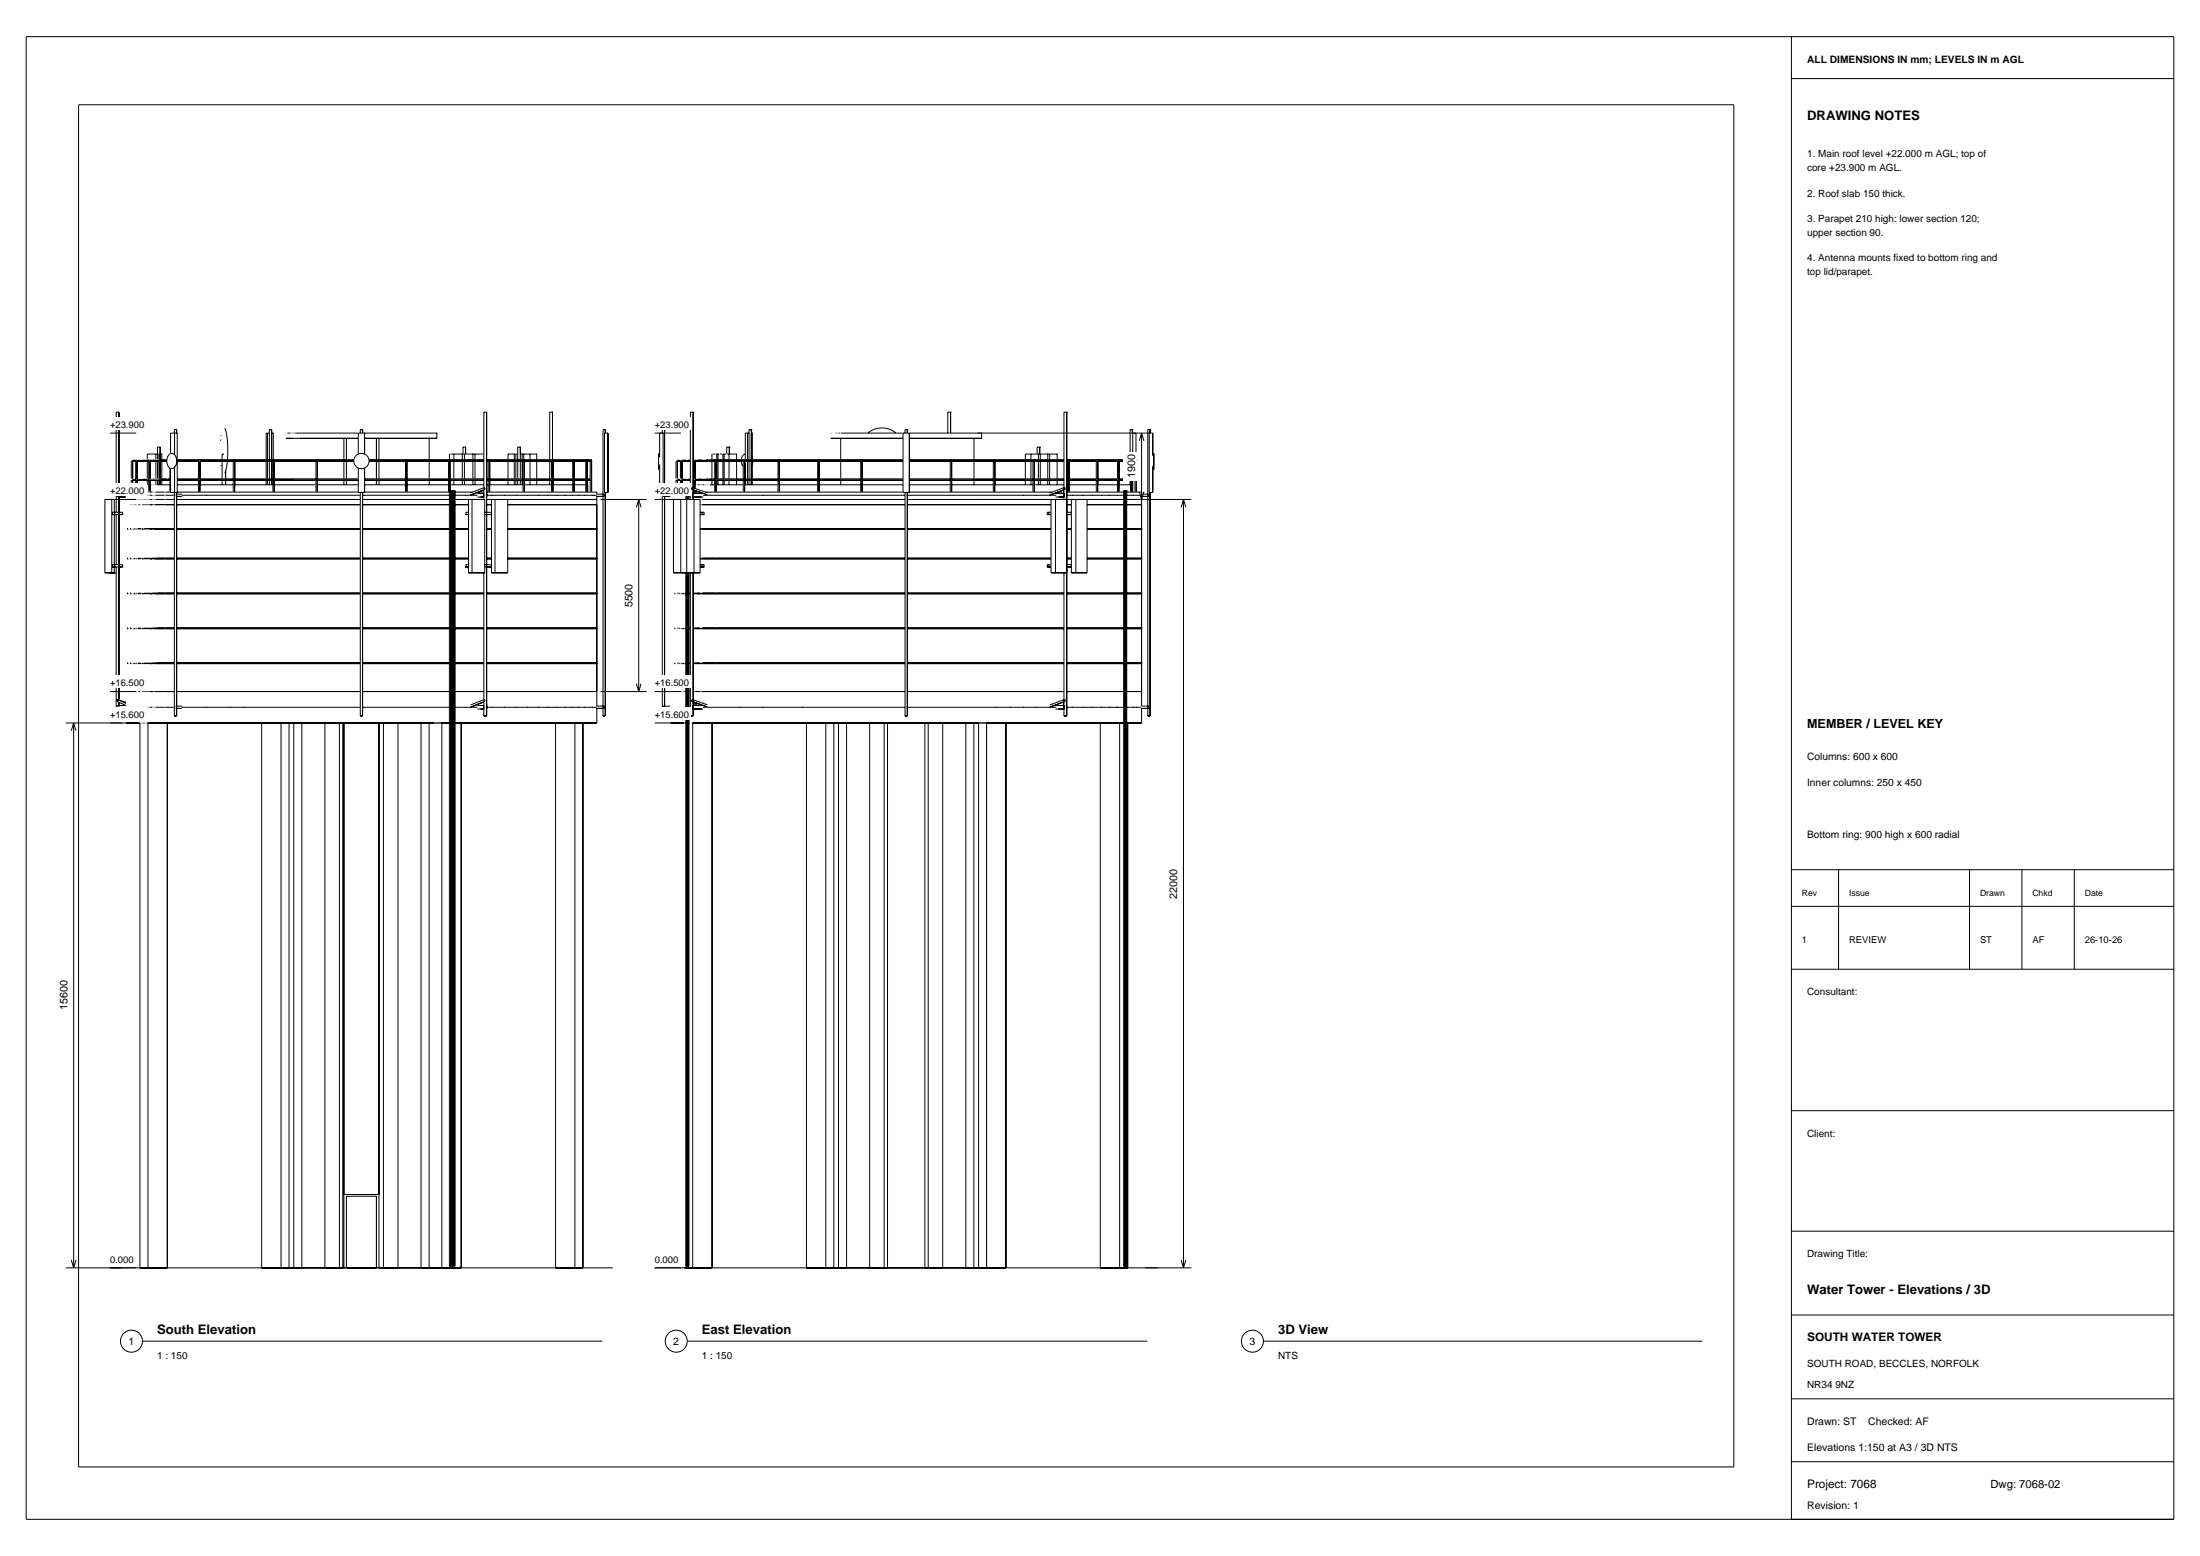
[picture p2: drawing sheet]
<svg xmlns="http://www.w3.org/2000/svg" width="420mm" height="297mm" viewBox="0 0 420 297" stroke-linecap="round" stroke-linejoin="round" font-family="sans-serif">
<g fill="none" stroke="#000" stroke-width=".19">
<path d="M5 7h410v283h-410zM342 7v283M342 15h73M15 20h316v260h-316zM22.6 78.7h.1M22.7 78.7h-.5v19M22.7 78.7v14.4M105.4 78.7l.1 8.9v-8.9h-.6v8.9M132.3 78.7h.1M132.3 78.7h-.5v16.5M181.5 78.7h.1M181.5 78.7h-.6v3.9"/>
<path d="M203.7 78.7h.1M203.7 78.7h-.6v16.5M21 95.3h5M21 82.7h5M21.3 95.3v14M21.5 98.2h1.9M21.8 97.7v-2.4h-1.8v14M21.8 98.2v9.5M21.9 97.8h-.4v.4h.4v-.4h1.5v.4h-.4M22.2 98.2v9.5M22.3 93.3l.1-.3 1.7 .8M22.3 93.4l1.7 .8h-1.6v.7h1.6"/>
<path d="M22.5 93.2v.2M22.6 93l.2 .1M22.7 93.6v39.9M22.7 93.1h.1M23 93.2h.1M23.1 93.2h.1M23.1 93.3h.2M23.2 93.3h.2M23.4 93.4h.1M23.5 93.4l1.2 .4M23.6 93.5h.1M23.8 93.6h.1"/>
<path d="M24.2 93.8h.1M24.8 96.3h.1M24.8 94.5h.1M24.8 93.9h.1M25.1 91.7h7.4M25.1 88h6.7M25.1 88.1v3.2M25.1 91.6v2.2M25.1 96.3h.1M25.1 94.5h.1M25.1 93.9h.1M25.3 88.1v3.2"/>
<path d="M25.3 91.6v2.2M25.3 91.4h.1M25.3 87.7h.1M25.4 96.3h.1M25.4 94.5h.1M25.4 93.9h.1M25.7 96.3h.1M25.7 94.5h.1M25.7 93.9h.1M25.7 91.4h.1M25.7 87.7h.1M25.9 87.8v6"/>
<path d="M25.9 96.3h.1M25.9 94.5h.1M25.9 93.9h.1M26.1 91.4h.1M26.1 87.7h.1M26.2 88.1v3.2M26.2 91.6v2.2M26.4 96.3h.1M26.4 95.3h.1M26.4 94.5h.1M26.4 93.9h.1M26.5 92.5h.1"/>
<path d="M26.6 91.4h.1M26.6 87.7h.1M26.7 96.3h.1M26.7 95.3h.1M26.7 94.5h.1M26.7 93.9h.1M26.9 96.3h.1M26.9 95.3h.1M26.9 94.5h.1M26.9 93.9h.1M27.1 96.3h.1M27.1 95.3h.1"/>
<path d="M27.1 94.5h.1M27.1 93.9h.1M27.3 91.4h.1M27.3 87.7h.1M27.3 96.3h.1M27.3 95.3h.1M27.3 94.5h.1M27.3 93.9h.1M27.5 91.4h.1M27.5 87.7h.1M27.5 96.3h.1M27.5 95.3h.1"/>
<path d="M27.5 94.5h.1M27.5 93.9h.1M27.7 91.4h.1M27.7 87.7h.1M27.8 96.3h.1M27.8 95.3h.1M27.8 94.5h.1M27.8 93.9h.1M27.9 91.4h.1M27.9 87.7h.1M28 96.3h.1M28 95.3h.1"/>
<path d="M28 94.5h.1M28 93.9h.1M28.1 91.4h.1M28.1 87.7h.1M28.1 87.6v-.9h2v.9M28.1 88v3.3M28.1 91.7v.8M28.2 96.3h.1M28.2 95.3h.1M28.2 94.5h.1M28.2 93.9h.1M28.2 92.5h.1"/>
<path d="M28.3 91.4h.1M28.3 87.7h.1M28.4 96.3h.1M28.4 95.3h.1M28.4 94.5h.1M28.4 93.9h.1M28.4 87.8v6M28.5 91.4h.1M28.5 87.7h.1M28.6 96.3h.5M28.6 95.3h.5M28.6 94.5h.5"/>
<path d="M28.6 93.9h.5M28.7 92.5h.1M28.7 88.1v3.2M28.7 91.6v2.2M28.8 91.4h.1M28.8 87.7h.1M28.9 92.5h.1M29 91.4h.1M29 87.7h.1M29.2 92.5h.1M29.2 91.4h.1M29.2 87.7h.1"/>
<path d="M29.2 96.3h.1M29.2 95.3h.1M29.2 94.5h.1M29.2 93.9h.1M29.4 92.5h.1M29.5 91.4h.1M29.5 87.7h.1M29.5 96.3h.1M29.5 95.3h.1M29.5 94.5h.1M29.5 93.9h.1M29.6 92.5h.1"/>
<path d="M29.7 91.4h.1M29.7 87.7h.1M29.7 96.3h1.7M29.7 95.3h1.7M29.7 94.5h1.7M29.7 93.9h1.7M29.8 86.7v.9M29.8 88v3.3M29.8 91.7v.8M29.8 92.5h.1M29.9 91.4h.1M29.9 87.7h.1"/>
<path d="M30 92.5h.1M30.1 91.4h.1M30.1 87.7h.1M30.1 86.7h.1M30.1 88v3.3M30.1 91.7v.8M30.2 86.7v.9M30.2 88v3.3M30.2 91.7v.8M30.2 92.5h2.2M30.3 91.4h1.6M30.3 87.7h1.4"/>
<path d="M30.5 86.7h.4v.9M30.6 86.7v.9M30.6 88v3.3M30.6 91.7v.8M30.6 85.3v2.4v-2.4h-.5v1.2M30.6 91.6v.9M30.8 86.7h.1M30.9 88v3.3M30.9 91.7v.8M31.6 96.3h1.6M31.6 95.3h1.5M31.6 94.5h1.5"/>
<path d="M31.6 93.9h.9M32.1 91.4h.4M32.3 86.8a.83 .83 0 0 1 .9-.2 .83 .83 0 0 1 .5 .8 1.52 1.52 0 0 1-.9 2.1 1.67 1.67 0 0 1-.5-2.7zM32.4 89.3v4.5M32.6 89.4v4.6M33.2 94h-.6h1.2h-.3M33.3 82.6v-.6h.4v.6M33.3 94v42.7M33.3 82.7v4.2M33.3 89v5M33.7 94v42.7M33.7 96.3h35"/>
<path d="M33.7 95.3h35M33.8 82.7h-1.2v3.7M33.8 91.7h34.5M33.8 88h33.6M33.8 82.7v11.3M33.9 92.5h3.9M33.9 91.4h34.4M33.9 87.7h33.5M33.9 93.9h34.4M34.7 94.5h34M34.8 94.3h-1.2v.4h1.2M38 87.8l-.1 6"/>
<path d="M38.2 91.6v.9v-.9M38.2 88.1v3.2M38.2 91.6v2.2M38.2 92.5h6.3M42.1 88v.1M42.1 83.9v.2M42.2 88.8v.1M42.2 83.1v.1M42.4 88v3.3M42.4 91.7v.8M42.8 86.7h-.4v.9M42.9 81.7a12.6 12.6 0 0 1 .5 6"/>
<path d="M43.1 89.7v1.6M43.1 91.7v.8M43.4 88l-.2 1.6-.3 .7M44.5 93.8v-6h.3v6M44.7 92.5h7.3M44.8 91.6v.9v-.9M50.8 88v3.3M50.8 91.6v.9M51.1 82.7v4.9M51.1 88v3.3M51.1 91.6v.9M51.3 82.7h-.5v4.9"/>
<path d="M51.4 88v3.3M51.4 91.7v.8M51.8 82l.1 5.7v-5.7h-.5v5.7M51.8 82.7h.4v4.9M51.9 88v3.3M51.9 91.7v.8M52.1 93.8v-6h.3v6M52.3 92.5h7.9M54.9 82.7h.5M55.7 82.7h.1M55.9 83.7h-1.3h13.7M56.1 82.7h.1"/>
<path d="M56.4 82.7h11.9M60.3 93.8v-6h.3v6M60.6 92.5h7.7M64.8 83.7h.9v4M65.7 88v3.3M65.7 91.7v.8M66.1 83.7v4M66.1 88v3.3M66.1 91.7v.8M68.4 94h1.2zM68.4 89.4v4.6M68.8 94v42.7"/>
<path d="M69.2 82v.6zM69.2 82h-.4v.6M69.2 82v.6M69.2 94v42.7M69.3 96.3h16.4M69.3 95.3h16.4M69.3 94.5h16.4M69.5 91.7h22.8M69.5 91.4h22.8M69.5 93.9h16.2M69.5 92.5h7.9M69.5 82.7h-1.1v3.9"/>
<path d="M69.5 83.7h2.4v4M69.6 89.4v4.6M70.4 88h21.9M70.4 87.7h21.9M71.9 88v3.3M71.9 91.7v.8M72.3 88v3.3M72.3 91.7v.8M73.2 83.7h-.9v4M77.4 93.8v-6h.3v6M77.7 92.5h7.8M81.9 88v3.3"/>
<path d="M81.9 91.7v.8M83.4 83.7h-1.5v4M83.4 82.7v1h-13.8M83.4 82.7h-13.8v3.9M85.9 92.5h6.4M85.9 86.7l-.1 .9M85.9 93.6v-5.8h-.3v6M86 96.3h.1M86 95.3h.1M86 94.5h.1M86 93.9h.1M86 86.7h2.2"/>
<path d="M86 93.7v148M86.4 96.3h.1M86.4 95.3h.1M86.4 94.5h.1M86.4 93.9h.1M86.4 93.7v148M86.6 86.7v.9M86.6 88v3.3M86.6 91.7v.8M86.8 96.3h2.5M86.8 95.3h2.5M86.8 94.5h4.3"/>
<path d="M86.8 93.9h3.4M86.8 93.7v148zM88.2 86.7h4M88.3 86.7v.9M88.3 88v3.3M88.3 91.7v.8M88.7 86.7v.9M88.7 88v3.3M88.7 91.7v.8M88.9 97.8h.1v.4h-.2h.5M88.9 85.3v1.2v-1.2h-.5v1.2M89 97.8h.3"/>
<path d="M90.1 95.3v14M90.3 86.7v.9M90.3 88v3.3M90.3 91.7v.8M90.7 86.7v.9M90.7 88v3.3M90.7 91.7v.8M91.1 94.9h1.2M91.1 94.2h1.2M91.3 93.9h1M92.2 93.5l-2.4 1M92.3 93.1l-2.5 1"/>
<path d="M92.3 93.6l-2.1 .8M92.4 95.2v-16.5h.5v58M92.4 94.2v.7M92.5 95.3h-3.1v14M92.5 93l.1 .4h-.1M92.5 95.3v14M92.6 98.2h1.2M92.6 97.8h1.2M92.9 93.8v.3M92.9 94.2v.2M92.9 96.3h.9M92.9 93.9h21v.3"/>
<path d="M92.9 95.3h.9M92.9 94.5h20.9M92.9 91.7h20M92.9 88h20M92.9 92.5h.3M92.9 87.7h20v6.1v-6M92.9 91.4h20M93.2 93.8v-6h.3v6M93.5 92.5h6.3M93.5 91.6v.9v-.9M94.5 95.3v14M96.9 95.3h-3.1v14"/>
<path d="M96.9 96.3h17M96.9 95.3h17M96.9 95.3v14M97 87.6v-.9h1.2v.9M97 88v3.3M97 91.7v.8M98.2 86.7h.2M98.2 88v3.3M98.2 91.7v.8M98.5 88v3.3M98.5 91.7v.8M98.7 86.7h-.2v.9"/>
<path d="M98.8 88v3.3M98.8 91.6v.9M99.2 86.7h.5v.9M99.3 86.5v-1.2h-.5v2.4M99.3 85.3v2.4M99.3 88v3.3M99.3 91.6v.9M99.7 86.7h.3M99.7 88v3.3M99.7 91.7v.8M100 86.7v.9M100.1 86.7h1.1"/>
<path d="M100.1 92.5h5.1M100.1 87.8v6v-6h-.3v6M101.2 86.7h1.2M101.2 86.7v.9M101.2 88v3.3M101.2 91.7v.8M102.5 86.7v.9M102.5 88v3.3M102.5 91.7v.8M104.9 88v3.3M104.9 91.7v.8M105.3 88.1v3.2"/>
<path d="M105.3 91.6v2.2M105.4 87.8h.2v6v-6M105.5 92.5h3.8M105.6 91.6v.9v-.9M109.3 88.1v3.2M109.3 91.6v2.2M109.5 87.8l.1 6v-6M109.6 92.5h2.1M109.6 91.6v.9v-.9M111.8 88.1v3.2M111.8 91.6v2.2M112 87.8l.1 6v-6"/>
<path d="M112.1 91.6v.9v-.9M112.1 92.5l.1 1.3M112.7 88.1v3.2M112.7 91.6v2.2M113.9 94.3h1.4v.4h-1.4M113.9 94.8v39.9M114.6 95.3h8.8M115.6 82.6v-.6h-.5v54.7M115.6 94v42.7M116 82.7h-.6v11.3h.7h-.5M116.1 82.7v11.3M121.9 95.3v36.7"/>
<path d="M121.9 95.3l.5 1.5M121.9 95.3l-.4 1.5M125 95.3h5M125 82.7h5M125.7 86.5v3M125.8 86.7v.1M125.8 89.2l-.1 .3v-.1M125.9 82.7v4.6M125.9 88.7v5.3M126.4 94v42.7M126.6 82.7v11.3h-.7h.4M126.9 82h.1"/>
<path d="M126.9 94.2v-12.2v54.7M126.9 82h-.5v.6M126.9 94.8v40M127.9 94.3h-1.2v.4h1.2M128.6 95.3v14M128.7 94.5h.1M128.7 93.9h.1M129.1 91.7h2.6h-1.1M129.1 88h2.6h-1.1M129.1 88.1v3.2M129.1 91.6v2.2M129.3 91.3v-3.2v3.2"/>
<path d="M129.3 91.6v2.2M129.6 94.5h.1M129.6 93.9h.1M129.6 91.4h.1M129.6 87.7h.1M129.8 95.3h1.2M129.9 92.5l-.1 1.3M129.9 88.1v3.2M129.9 91.6v2.2M130 95.3v14M130.1 94.5h.1M130.1 93.9h.1"/>
<path d="M130.2 91.3v-3.2v3.2M130.2 91.6v2.2M130.2 91.4h.1M130.2 87.7h.1M130.4 94.5h.1M130.4 93.9h.1M130.5 91.4h.1M130.5 87.7h.1M130.6 94.5h.1M130.6 93.9h.1M130.7 91.4h.1M130.7 87.7h.1"/>
<path d="M130.8 94.5h.1M130.8 93.9h.1M130.9 91.4h.1M130.9 87.7h.1M130.9 93.7v1.5M131.2 92.5h.1M131.2 93.7h-.1v1.5M131.3 93.7v1.5zM131.3 93.7h.2M131.4 91.4h.1M131.4 87.7h.1M131.4 92.5h.1"/>
<path d="M131.5 94.5h.1M131.5 93.9h.1M131.5 93.7h.1M131.5 95.2v-1.5v1.5M131.6 91.4h.1M131.6 87.7h.1M131.6 92.5h.1M132.1 94.2h.1M132.2 93.3v.1M132.2 94.9h2.1M132.3 93v-14.3v16.5v-.3M132.3 93.7l.6 .4"/>
<path d="M132.4 87.8v5.2M132.4 93.7v.1M132.4 91.7h3.9M132.4 91.4h.1M132.4 88h3.9M132.4 87.7h.1M132.5 93.9h.1M132.5 95.3v14M132.6 91.4h.2M132.6 87.7h.2M132.7 91.3v-3.2v3.2M132.7 91.6v1.6"/>
<path d="M132.8 92.5h.1M132.9 91.4h.1M132.9 87.7h.1M133 92.5h.1M133.1 91.4h.1M133.1 87.7h.1M133.2 94.1l-.9-.6v.6M133.2 92.5h.4M133.3 91.4h.1M133.3 87.7h.1M133.3 93.9l.2 .1M133.5 93.9h.1"/>
<path d="M133.5 91.4h.4M133.5 87.7h.4M133.6 95.3h-2.5v146.4M133.6 98.2h.8M133.7 97.8h.3M133.7 95.3v14M133.7 92.5h.1M133.8 96.3h.1M133.8 95.3h.1M133.9 92.5h.1M134 91.4h.1M134 87.7h.1"/>
<path d="M134 96.3h38.7M134 95.3h38.7M134 97.8h.4v.4h-.4zM134.1 92.5h.3M134.2 91.4h.1M134.2 87.7h.1M134.2 94.5h38.5M134.3 94.2h-2.1l-.1 .7M134.4 97.8h.1M134.4 91.4h.1M134.4 87.7h.1M134.5 92.5h.1"/>
<path d="M134.6 91.4h.1M134.6 87.7h.1M134.7 93.9h37.6M134.7 92.5h.1M134.8 91.4h.5M134.8 87.7h.5M134.9 92.5h.1M135 94.1l-2.9-1.1-.1 .4 3 1M135.1 92.5h.1M135.3 92.5h.1M135.4 91.4h.9M135.4 87.7h36.9"/>
<path d="M135.5 92.5h.8M135.9 88v3.3M135.9 91.7v.8M136 86.7l-.1 .9M136.1 86.7h.4M136.5 91.7h5.3M136.5 91.4h5.2M136.5 88h5.3M136.5 87.8l-.1 6M136.6 86.7h.5M136.7 92.5h5.1M136.7 91.3v-3.2v3.2"/>
<path d="M136.7 91.6v2.2M136.8 86.7v.9M136.8 88v3.3M136.8 91.7v.8M137.1 86.7h.2M137.1 86.7v.9M137.1 88v3.3M137.1 91.7v.8M137.4 86.7h.4M137.9 86.7h.2M138 86.7v.9M138 88v3.3"/>
<path d="M138 91.7v.8M138.2 88v3.3M138.2 91.7v.8M138.6 86.7h-.4v.9M138.7 86.7h1.9M139.2 86.7v.9M139.2 88v3.3M139.2 91.7v.8M139.2 85.3h.1M139.2 86.5v-1.2v1.2M139.2 85.3h-.5v1.2M140.6 86.7v.9"/>
<path d="M140.6 88v3.3M140.6 91.7v.8M141.5 88l.3 1M141.9 91.7h30.4M141.9 91.4h30.4M141.9 88h30.4M142.1 87.8h-.2v6M142.1 92.5h6.3M142.2 91.3v-3.2v3.2M142.2 91.6v2.2M142.2 86.6l-.4 .4-.3 .6M142.3 88.4v2.9"/>
<path d="M142.3 91.6v.9M142.7 82.7v4.9M142.7 88v3.3M142.7 91.6v.9M143 82.7h-.7v4.9M143 88v3.3M143 91.7v.8M143.4 82.7h.2v4.9M143.4 82h.1M143.4 87.7v-5.7v5.7M143.4 82h-.4v5.7M143.4 88v3.3"/>
<path d="M143.4 91.7v.8M143.5 82.7h.1M143.6 87.4l.1 .2M143.6 88v3.3M143.6 91.6v.9M143.7 88l-.1 .6M148.5 93.8v-6h.3v6M148.8 91.3v-3.2v3.2M148.8 92.5h7.2M156.1 93.8v-6h.3v6M156.3 92.5h7.9M158.6 82.7h.1"/>
<path d="M159.5 82.7h.2M159.9 82.7h.2M160.2 82.7h.2M160.4 83.7h-1.8h13.7M160.5 88v3.3M160.5 91.7v.8M160.5 82.7h11.8M160.7 83.7h-.2v4M164.3 93.8v-6h.3v6M164.6 92.5h7.7M165.7 82.6a4.1 4.1 0 0 1 5.3 0M172.4 94h1.2z"/>
<path d="M172.8 94v42.7M173.2 96.3h27.4M173.2 95.3h54.2M173.2 94.5h28.5M173.2 82h.1M173.2 82.6v-.6v.6M173.2 82h-.4v.6M173.2 94v42.7M173.6 83.7h13.8M173.6 82.7h45.8M173.6 91.7h29.5M173.6 88h29.5"/>
<path d="M173.6 91.4h29.5M173.6 87.7h29.5M173.6 93.9h27.1M173.6 92.5h7.7M173.6 82.7h-1.2v11.3M173.6 82.7v11.3M181.4 93.8v-6h.3v6M181.5 82.6v-3.9v3.9M181.6 92.5h7.9M185.9 88v3.3M185.9 91.7v.8M187.4 82.7v1h-1.5v4"/>
<path d="M189.6 93.8v-6h.3v6M189.9 91.3v-3.2v3.2M189.9 92.5h7.2M195.7 88v3.3M195.7 91.7v.8M196.8 86.7v.9M196.8 88v3.3M196.8 91.7v.8M197.5 92.5h5.6M197.5 87.8h.1M197.5 93.8v-6v6M197.5 87.8h-.3v6"/>
<path d="M198.2 86.7h-2.5v.9M198.2 86.7h3.6M198.2 86.7v.9M198.2 88v3.3M198.2 91.7v.8M198.5 85.3h.1M198.5 86.5v-1.2v1.2M198.5 85.3h-.5v1.2M198.6 86.7v.9M198.6 88v3.3M198.6 91.7v.8M199.9 97.8h.3v.4h-.3z"/>
<path d="M199.9 98.2h.7M200 86.7v.9M200 88v3.3M200 91.7v.8M200.2 97.8h.3M200.4 86.7v.9M200.4 88v3.3M200.4 91.7v.8M200.4 94.1l2.9-1.1 .1 .4-3 1.1M201.5 94.9h1.6M201.5 94.2h1.6M201.5 95.3v14"/>
<path d="M201.8 86.7v.9M201.8 88v3.3M201.8 91.7v.8M201.9 93.9h.9M203.1 93.5l-2.4 .9M203.1 93.7l-.2 .4M203.2 94.2v.7M203.6 95.3h-2.9v14M203.6 96.3h.9M203.6 94.5h10.9M203.6 93.9h10.9M203.6 91.4h13.3v.3h-13.3"/>
<path d="M203.6 87.7h13.3v.3h-13.3M203.6 92.5h.2M203.6 98.2h.9M203.6 94.2v.7M203.7 97.7v-19v58M203.7 97.8h.8M203.7 95.3v41.4M204.1 87.8h.1M204.1 93.8v-6v6M204.1 91.3v-3.2v3.2M204.1 87.8h-.3v6M204.1 91.6l.1 .9h5"/>
<path d="M205.4 95.3v14M207.5 95.3h-3v14M207.5 95.3v14M207.6 96.3h6.9M209.3 88.1v3.2M209.3 91.6v2.2M209.4 87.8h.2M209.6 87.8h.1M209.6 93.8v-6v6M209.6 91.3v-3.2v3.2M209.6 91.6v.9M209.6 92.5h3.7"/>
<path d="M213.3 88.1v3.2M213.3 91.6v2.2M213.5 87.8h.1M213.6 87.8h.1M213.6 93.8v-6v6M213.6 91.3v-3.2v3.2M213.6 91.6v.9h2.2M214.7 93.7h.1M214.7 93.7h-.2v148M214.8 93.7h.1M214.9 93.7h.1M215 93.7h.1"/>
<path d="M215 96.3h2.9v35.7h-2.9M215 93.9h2.9v.3M215 94.5h2.8M215.1 93.7h.1M215.7 88v3.3M215.7 91.7v.8M215.8 88.1v3.2M215.8 91.6v2.2M216.1 87.8h.1M216 92.5h.1M216.1 93.8v-6v6M216.1 91.3v-3.2v3.2"/>
<path d="M216.1 91.6v.9M216.1 92.5l.1 1.3M216.2 82h.1M216.2 82.6v-.6v.6M216.2 82h-.5v5.7M216.3 82.7v4.9M216.3 88v3.3M216.3 91.6v2.2M216.7 91.7h.1M216.7 88h.1M216.7 88.1v3.2M216.7 91.6v2.2"/>
<path d="M216.9 82.7v4.9M216.9 87.8h.1M216.9 93.8v-6v6M217.5 93.8l.4 1.5M217.8 95.3h.1v1M217.9 94.3h1.4v.4h-1.4M217.9 82.7v12.6M217.9 82.7l.5 1.5M217.9 82.7l-.4 1.5M218.4 93.8l-.5 1.5M219.6 82h.1M219.6 82.6v-.6v.6"/>
<path d="M219.6 82h-.5v54.7M219.6 94v42.7M220.1 87.1v-4.4h-.7v11.3h.7h-.5M220.1 88.9v5.1M220.1 89.1v.1M220.2 89.3l.1 .2v-3v3M225.9 95.3v146.7M225.9 95.3l.5 1.5M225.9 95.3l-.4 1.5M20 109.3h1.8zM20.5 109.3h.1M20.9 109.3h1.2z"/>
<path d="M20.9 109.3h.1M21.4 109.3h.1M21.5 108.2h1.9M21.8 108.2v1.1M21.9 107.8h-.4v.4h.4v-.4h1.5v.4h-.4M22.2 108.2v28.5M22.6 109.3h.1M24.2 120h.3M24.2 119.9h.2M24.2 113.3h.3M24.2 113.2h.2M24.2 106.7h.3"/>
<path d="M24.2 106.5h.2M24.2 101h.3M24.2 100.9h.2M24.8 120h.1M24.8 119.9h.1M24.8 113.3h.1M24.8 113.2h.1M24.8 106.7h.1M24.8 106.5h.1M24.8 101h.1M24.8 100.9h.1M25.1 120h.1"/>
<path d="M25.1 113.3h.1M25.1 106.7h.1M25.1 101h.1M25.4 120h.1M25.4 113.3h.1M25.4 106.7h.1M25.4 101h.1M25.7 120h.1M25.7 119.9h.1M25.7 113.3h.1M25.7 113.2h.1M25.7 106.7h.1"/>
<path d="M25.7 106.5h.1M25.7 101h.1M25.7 100.9h.1M25.9 120h.1M25.9 119.9h.1M25.9 113.3h.1M25.9 113.2h.1M25.9 106.7h.1M25.9 106.5h.1M25.9 101h.1M25.9 100.9h.1M26.1 120h.1"/>
<path d="M26.1 119.9h.1M26.1 113.3h.1M26.1 113.2h.1M26.1 106.7h.1M26.1 106.5h.1M26.1 101h.1M26.1 100.9h.1M26.4 120h.1M26.4 119.9h.1M26.4 113.3h.1M26.4 113.2h.1M26.4 106.7h.1"/>
<path d="M26.4 106.5h.1M26.4 101h.1M26.4 100.9h.1M26.6 120h.1M26.6 119.9h.1M26.6 113.3h.1M26.6 113.2h.1M26.6 106.7h.1M26.6 106.5h.1M26.6 101h.1M26.6 100.9h.1M26.8 120h.1"/>
<path d="M26.8 119.9h.1M26.8 113.3h.1M26.8 113.2h.1M26.8 106.7h.1M26.8 106.5h.1M26.8 101h.1M26.8 100.9h.1M27.1 120h.3M27.1 119.9h.1M27.1 113.3h.3M27.1 113.2h.1M27.1 106.7h.3"/>
<path d="M27.1 106.5h.1M27.1 101h.3M27.1 100.9h.1M27.3 119.9h.1M27.3 113.2h.1M27.3 106.5h.1M27.3 100.9h.1M27.5 120h.1M27.5 119.9h.1M27.5 113.3h.1M27.5 113.2h.1M27.5 106.7h.1"/>
<path d="M27.5 106.5h.1M27.5 101h.1M27.5 100.9h.1M27.7 120h.1M27.7 119.9h.1M27.7 113.3h.1M27.7 113.2h.1M27.7 106.7h.1M27.7 106.5h.1M27.7 101h.1M27.7 100.9h.1M27.9 120h.1"/>
<path d="M27.9 119.9h.1M27.9 113.3h.1M27.9 113.2h.1M27.9 106.7h.1M27.9 106.5h.1M27.9 101h.1M27.9 100.9h.1M28.1 120h.1M28.1 119.9h.1M28.1 113.3h.1M28.1 113.2h.1M28.1 106.7h.1"/>
<path d="M28.1 106.5h.1M28.1 101h.1M28.1 100.9h.1M28.3 120h.1M28.3 119.9h.1M28.3 113.3h.1M28.3 113.2h.1M28.3 106.7h.1M28.3 106.5h.1M28.3 101h.1M28.3 100.9h.1M28.5 120h4.7"/>
<path d="M28.5 119.9h.1M28.5 113.3h4.7M28.5 113.2h.1M28.5 106.7h4.7M28.5 106.5h.1M28.5 101h4.7M28.5 100.9h.1M28.7 119.9h.1M28.7 113.2h.1M28.7 106.5h.1M28.7 100.9h.1M28.9 119.9h4.3"/>
<path d="M28.9 113.2h4.3M28.9 106.5h4.3M28.9 100.9h4.3M33.7 120h35M33.7 119.9h35M33.7 113.3h35M33.7 113.2h35M33.7 106.7h35M33.7 106.5h35M33.7 101h35M33.7 100.9h35M69.3 120h16.4"/>
<path d="M69.3 119.9h16.4M69.3 113.3h16.4M69.3 113.2h16.4M69.3 106.7h16.4M69.3 106.5h16.4M69.3 101h16.4M69.3 100.9h16.4M86 120h.1M86 119.9h.1M86 113.3h.1M86 113.2h.1M86 106.7h.1"/>
<path d="M86 106.5h.1M86 101h.1M86 100.9h.1M86.4 120h.1M86.4 119.9h.1M86.4 113.3h.1M86.4 113.2h.1M86.4 106.7h.1M86.4 106.5h.1M86.4 101h.1M86.4 100.9h.1M86.8 120h5.5"/>
<path d="M86.8 119.9h5.5M86.8 113.3h5.5M86.8 113.2h5.5M86.8 106.7h2.5M86.8 106.5h2.5M86.8 101h2.5M86.8 100.9h2.5M88.9 107.8h.1v.4h-.2h.5M89 107.8h.3M89.4 109.3h3.1zM91.9 109.3h.1M92.4 109.3v27.4"/>
<path d="M92.6 108.2h1.2M92.6 107.8h1.2M92.9 113.2h21.1v.1h-21.1M92.9 119.9h21.1v.1h-21.1M92.9 106.7h.9M92.9 106.5h.9M92.9 101h.9M92.9 100.9h.9M93.8 109.3h3.1zM96.3 109.3h.1M96.9 100.9h17.1v.1h-17.1M96.9 106.5h17.1v.2h-17.1"/>
<path d="M128.6 109.3h2.5zM128.7 120h.1M128.7 113.3h.1M129 120h.1M129 119.9h.1M129 113.3h.1M129 113.2h.1M129.3 120h.1M129.3 119.9h.1M129.3 113.3h.1M129.3 113.2h.1M129.6 120h.1"/>
<path d="M129.6 119.9h.1M129.6 113.3h.1M129.6 113.2h.1M129.7 109.3h.1M129.8 120h.1M129.8 119.9h.1M129.8 113.3h.1M129.8 113.2h.1M130.1 120h.1M130.1 113.3h.1M130.3 120h.4M130.3 119.9h.1"/>
<path d="M130.3 113.3h.4M130.3 113.2h.1M130.5 119.9h.1M130.5 113.2h.1M130.8 120h.1M130.8 119.9h.1M130.8 113.3h.1M130.8 113.2h.1M130.9 109.3v132.4M131.1 109.3h2.6zM131.3 109.3v132.4M131.5 120h.2"/>
<path d="M131.5 113.3h.2M131.5 109.3v132.4M131.6 119.9h.1M131.6 113.2h.1M131.8 109.3v27.4M132.3 109.3h.1M132.3 109.3v27.4M132.3 120h40.4M132.3 119.9h1.4M132.3 113.3h40.4M132.3 113.2h1.4M133.6 108.2h.8"/>
<path d="M133.7 107.8h.3M133.7 106.7h39M133.7 101h39M133.8 119.9h.1M133.8 113.2h.1M133.8 106.5h.1M133.8 100.9h.1M134 119.9h38.7M134 113.2h38.7M134 106.5h38.7M134 100.9h38.7M134 107.8h.4v.4h-.4z"/>
<path d="M134.4 107.8h.1M173.2 120h29.9M173.2 119.9h29.9M173.2 113.3h29.9M173.2 113.2h29.9M173.2 106.7h27.4M173.2 106.5h27.4M173.2 101h27.4M173.2 100.9h27.4M199.9 107.8h.3v.4h-.3zM199.9 108.2h.7M200.2 107.8h.3"/>
<path d="M200.7 109.3h3zM202.8 109.3h.1M203.1 109.3v27.4M203.6 120h10.9M203.6 119.9h10.9M203.6 113.3h10.9M203.6 113.2h10.9M203.6 106.7h.9M203.6 106.5h.9M203.6 101h.9M203.6 100.9h.9M203.6 108.2h.9"/>
<path d="M203.7 107.8h.8M204.5 109.3h3zM206.7 109.3h.1M207.6 106.7h6.9M207.6 106.5h6.9M207.6 101h6.9M207.6 100.9h6.9M215 119.9h3l-.1 .1M215 113.2h3l-.1 .1M215 106.5h3l-.1 .2M215 100.9h3l-.1 .1M217.8 119.9l.1 .1h-2.9"/>
<path d="M217.8 113.2l.1 .1h-2.9M217.8 106.5l.1 .2h-2.9M217.8 100.9l.1 .1h-2.9M14.1 138v104M14.1 138l.4 1.5M14.1 138l-.5 1.5M21 132h5M22.2 136.7h.5zM22.3 133.8l.1-.3 1.6 .8M22.3 133.9l1.7 .8M22.5 133.7v.2M22.6 133.5l.2 .1"/>
<path d="M22.7 133.5h.1M22.7 134v2.7M22.9 133.6l.1 .1M23.1 133.7h.1M23.2 133.7h.1M23.3 133.8l.1 .1M23.4 133.8l.6 .2M23.5 133.9l.1 .1M23.9 134.7h-1.5v.6h1.6M24 134.1v.1M24.1 137.9l2.6 .1h-14.1M24.1 138h.8"/>
<path d="M24.2 126.7h.3M24.2 126.5h.2M24.8 126.7h.1M24.8 126.5h.1M24.8 135h.1M25.1 126.7h.1M25.1 135h.1M25.4 126.7h.1M25.4 135h.1M25.7 126.7h.1M25.7 126.5h.1M25.7 135h.1"/>
<path d="M25.9 126.7h.1M25.9 126.5h.1M25.9 135h.1M26.1 126.7h.1M26.1 126.5h.1M26.4 126.7h.1M26.4 126.5h.1M26.4 132h.1M26.4 135h.1M26.6 126.7h.1M26.6 126.5h.1M26.7 132h.1"/>
<path d="M26.7 135h.1M26.7 138v104M26.8 126.7h.1M26.8 126.5h.1M26.8 138h.1M26.9 132h.1M26.9 135h.1M27 138h.1M27.1 126.7h.3M27.1 126.5h.1M27.1 132h.1M27.1 135h.1"/>
<path d="M27.2 138h.5M27.3 126.5h.1M27.3 132h.1M27.3 135h.1M27.5 126.7h.1M27.5 126.5h.1M27.5 132h.1M27.5 135h.1M27.7 126.7h.1M27.7 126.5h.1M27.8 132h.1M27.8 135h.1"/>
<path d="M27.8 138h.1M27.9 126.7h.1M27.9 126.5h.1M28 132h.1M28 135h.1M28 138h3.9v104M28.1 126.7h.1M28.1 126.5h.1M28.2 132h.1M28.2 135h.1M28.2 138v104M28.3 138h57.4h-1.5"/>
<path d="M28.3 126.7h.1M28.3 126.5h.1M28.4 132h.1M28.4 135h.1M28.5 126.7h4.7M28.5 126.5h.1M28.6 135h.5M28.6 132h.5M28.7 126.5h.1M28.9 126.5h4.3M29.2 132h.1M29.2 135h.1"/>
<path d="M29.5 132h.1M29.5 135h.1M29.7 135h1.7M29.7 132h1.7M31.6 135h.1M31.6 132h1.6M31.6 135h1.5M33.3 136.7h.4zM33.7 126.7h35M33.7 126.5h35M33.7 132h35M34.7 135h4.7"/>
<path d="M34.8 134.8h-1.2v.4h1.2M39.4 135h4.7M44 135h2.6M46.5 138h3.4M46.5 135h22.2M53.7 138v104M55.2 138v104M55.3 137.9v.1M55.7 138h-5.7v104M55.8 137.9v.1M55.9 138h1.7v104M56.1 138v104"/>
<path d="M62.8 137.9l1.2 .1h-8.9M64 137.9v.1M64.8 138v104M68.8 136.7h.4zM69.3 132h16.4M69.3 135h16.4M69.3 126.7h16.4M69.3 126.5h16.4M73.1 138h2.9v104M73.2 138v104M74 137.9l8.8 .1M75.2 137.9v.1"/>
<path d="M81.9 138v104h-25.8h.9M82.2 137.9l.6 .1M82.7 137.9v.1M82.8 138h-2.4v104M84.3 138v104M86 138h.1M86 132h.1M86 135h.1M86 126.7h.1M86 126.5h.1M86.4 138h.1M86.4 132h.1"/>
<path d="M86.4 135h.1M86.4 126.7h.1M86.4 126.5h.1M86.8 132h5.5M86.8 135h2M86.8 126.7h5.5M86.8 126.5h5.5M86.8 138h1.2M88 138h.1M88 138v104M88.9 135h2.2M91.1 135.3h1.2"/>
<path d="M91.1 134.7h1.2M92.2 134l-2.4 1M92.3 133.6l-2.5 1M92.3 134l-2.1 .9M92.4 136.7h.5zM92.4 134.7v.6M92.5 133.5l.1 .3-.1 .1M92.9 134.3v.3M92.9 134.7v.2M92.9 132h21M92.9 135h1M92.9 126.5h21.1v.2h-21.1"/>
<path d="M94 135h2.3M96.4 135h2.2M98.6 135h2.1M100.8 135h1.9M102.8 135h1.8M104.7 135h1.6M106.4 135h1.5M107.9 135h1.3M109.3 135h1.2M109.8 138v104M110.5 135h1M111.2 138h.1h-5.2v104"/>
<path d="M111.6 135h1.4M113.1 135h.4M113.6 135h.2M113.8 138h-2.5v104M113.9 134.8h1.4v.4h-1.4M113.9 135.2v2.8h-27.1M114.6 132h8.8M115.1 136.7h.5zM121.5 130.5l.4 1.5M122.4 130.5l-.5 1.5M125 138h5M125 132h5"/>
<path d="M126.4 136.7h.5zM126.9 135.2v1.5M127.9 134.8h-1.2v.4h1.2M128.1 137.9l2.6 .1h-2.6M128.7 126.7h.1M128.7 135h.1M129 126.7h.1M129 126.5h.1M129.3 126.7h.1M129.3 126.5h.1M129.6 126.7h.1M129.6 126.5h.1"/>
<path d="M129.6 135h.1M129.8 126.7h.1M129.8 126.5h.1M130.1 126.7h.1M130.1 132h.1M130.1 135h.1M130.3 126.7h.4M130.3 126.5h.1M130.4 132h.1M130.4 135h.1M130.5 126.5h.1M130.6 132h.1"/>
<path d="M130.6 135h.1M130.8 126.7h.1M130.8 126.5h.1M130.8 138h.1M130.8 132h.1M130.8 135h.1M131.5 126.7h.2M131.5 132h.1M131.5 135h.1M131.6 138h.1M131.6 126.5h.1M131.8 136.7h.5z"/>
<path d="M131.9 138h.1M132.1 138h3.8v104M132.1 134.7h.1M132.2 133.8h.1M132.2 135.3h2.1M132.2 138v104M132.3 138h82.2M132.3 134.2l.5 .3M132.3 126.7h40.4M132.3 126.5h1.4M132.4 134l.7 .5M132.5 132h.1"/>
<path d="M132.7 132h.1M132.9 132h.8M133.3 134.3l.2 .1M133.8 132h.1M133.8 126.5h.1M134 126.5h38.7M134 132h38.7M134.2 135h7.1M134.3 134.7h-2.1l-.1 .6M135 134.5l-2.9-1-.1 .3 3 1.1M135.9 138v104M141.2 135h4.5"/>
<path d="M145.6 135h7.6M150.5 138h3.3M153.1 135h19.6M157.7 138v104M159.1 138h-5.1v104M160 138h1.6v104M160.1 138v104M166.8 137.9l1.2 .1h-8.8v104M168 137.9v.1M168.8 138v104M169.4 138h-3.4v104M169.4 138v104"/>
<path d="M172.8 136.7h.4zM173.2 132h29.9M173.2 135h16.9M173.2 126.7h29.9M173.2 126.5h29.9M176.6 138v104M177.1 138h2.9v104M177.2 138v104M178 137.9l8.7 .1h-2.3v104M179.2 137.9v.1M185.9 138v104h-25.4h.2M186.2 137.9v.1"/>
<path d="M186.7 137.9v.1M186.8 138v104M188.1 138h3.9v104M188.3 138v104M190.2 135h2.6M192.9 135h2.5M195.5 135h2.4M198 135h2.3M200.4 135h1.3M200.4 134.6l2.9-1.1 .1 .3-3 1.1M201.5 135.3h1.6M201.5 134.7h1.6"/>
<path d="M203.1 134l-2.4 .9M203.1 134.2l-.2 .3M203.1 136.7h.6zM203.2 134.7v.6M203.6 132h10.9M203.6 135h1.1M203.6 126.7h10.9M203.6 126.5h10.9M204.8 135h1.9M206.8 135h1.8M208.7 135h1.6M210.4 135h1.5h-.1"/>
<path d="M211.9 135h1.4h-.1M213.3 135h1.2M213.8 138v104M214.5 138h-4.4v104M215 135h1.3M215 126.5h3l-.1 .2M215.2 138h2.7M215.2 138h.1M215.3 138v104M216.4 135h.6M217.1 135h.7M217.8 132h.1v2.7"/>
<path d="M217.8 126.5l.1 .2h-2.9M217.9 134.8h1.4v.4h-1.4v2.8h-2.9h.2M219.1 136.7h.5zM342 166h73M342 173h73M351 166v19M376 166v19M386 166v19M396 166v19M342 185h73M342 212h73M342 235h73"/>
<path d="M12.6 242h104.4M13.6 240.5l.5 1.5M14.5 240.5l-.4 1.5M26.7 242h5.2zM27.3 256h87.7M50 242h5.2zM54.9 242h2.7zM62 242h3.4zM62 242v-104h3.4v104M64.8 242h.9v-104v90h6.6v-90v104M66.1 242h5.8zM66.1 242v-13.7h5.8v13.7"/>
<path d="M72.6 242h3.4zM80.4 242h2.7zM82.8 242h5.2zM85.8 241.7h.2zM85.8 241.7v-148h.2v148M86.2 241.7h.2zM86.2 241.7v-148h.2v148M86.6 241.7h.2zM86.6 241.7v-148h.2v148M106.1 242h5.2zM125 242h102.4M130.7 242h5.2z"/>
<path d="M130.9 241.7h.3zM131.1 241.7h.2zM131.3 241.7h.2zM131.3 256h87.7M154 242h5.2zM158.9 242h2.7zM160.7 242h.3zM166 242h3.4zM176.6 242h3.4zM184.4 242h2.7zM186.8 242h5.2zM210.1 242h5.2z"/>
<path d="M214.5 241.7h.2zM214.7 241.7h.2zM214.7 241.7v-148v148M214.8 241.7h.3zM214.9 241.7v-148v148M215.1 241.7v-148v148M225.5 240.5l.4 1.5M226.4 240.5l-.5 1.5M241.3 256h83.7M342 251h73M342 267h73M342 279h73"/>
<circle cx="69" cy="88" r="1.47"/>
<circle cx="25.1" cy="256" r="2.1"/>
<circle cx="129.1" cy="256" r="2.1"/>
<circle cx="239.1" cy="256" r="2.1"/>
</g>
<g fill="#fff">
<path d="M344.6 9.8h42.2v2.5h-42.2z"/>
<path d="M344.6 20.2h22.3v3.1h-22.3z"/>
<path d="M344.6 27.8h35v2.5h-35z"/>
<path d="M344.6 30.5h18.9v2.4h-18.9z"/>
<path d="M344.6 35.4h19.6v2.4h-19.6z"/>
<path d="M344.6 40.2h33.8v2.4h-33.8z"/>
<path d="M344.6 42.9h15.4v2.4h-15.4z"/>
<path d="M344.6 47.7h37.1v2.4h-37.1z"/>
<path d="M344.6 50.4h13.4v2.4h-13.4z"/>
<path d="M344.6 136.3h26.8v2.9h-26.8z"/>
<path d="M344.6 142.8h18.1v2.4h-18.1z"/>
<path d="M344.6 147.8h22.7v2.5h-22.7z"/>
<path d="M344.6 157.8h30v2.5h-30z"/>
<path d="M343.6 169.1h3.7v2.2h-3.7z"/>
<path d="M352.6 169.1h4.7v2.2h-4.7z"/>
<path d="M377.6 169.1h5.6v2.2h-5.6z"/>
<path d="M387.6 169.1h4.7v2.2h-4.7z"/>
<path d="M397.6 169.1h4.3v2.2h-4.3z"/>
<path d="M343.6 178h1.8v2.3h-1.8z"/>
<path d="M352.6 178h7.9v2.3h-7.9z"/>
<path d="M377.6 178h3.1v2.3h-3.1z"/>
<path d="M387.6 178h3.1v2.3h-3.1z"/>
<path d="M397.6 178h8v2.3h-8z"/>
<path d="M344.6 187.8h10.4v2.4h-10.4z"/>
<path d="M344.6 214.8h6.2v2.5h-6.2z"/>
<path d="M344.6 237.8h12.4v2.4h-12.4z"/>
<path d="M344.6 244.2h35.8v3.1h-35.8z"/>
<path d="M344.6 253.5h26.5v2.7h-26.5z"/>
<path d="M344.6 258.8h33.6v2.5h-33.6z"/>
<path d="M344.6 262.8h9.8v2.5h-9.8z"/>
<path d="M344.6 269.7h24v2.6h-24z"/>
<path d="M344.6 274.7h29.6v2.6h-29.6z"/>
<path d="M344.6 281.5h14.1v2.8h-14.1z"/>
<path d="M379.6 281.6h14.2v2.7h-14.2z"/>
<path d="M344.6 285.7h10.7v2.5h-10.7z"/>
<path d="M20.6 239h5.3v2.3h-5.3z"/>
<path d="M20.6 135h7.4v2.2h-7.4z"/>
<path d="M20.6 129h7.4v2.2h-7.4z"/>
<path d="M20.6 92.3h7.4v2.3h-7.4z"/>
<path d="M20.6 79.6h7.4v2.3h-7.4z"/>
<path d="M124.6 239h5.3v2.3h-5.3z"/>
<path d="M124.6 135h7.4v2.2h-7.4z"/>
<path d="M124.6 129h7.4v2.2h-7.4z"/>
<path d="M124.6 92.3h7.4v2.3h-7.4z"/>
<path d="M124.6 79.6h7.4v2.3h-7.4z"/>
<path d="M118.4 111h2.6v5.3h-2.6z"/>
<path d="M214.4 86.3h2.6v5.4h-2.6z"/>
<path d="M24.1 254.5h2v2.5h-2z"/>
<path d="M29.6 251.9h19.7v3.1h-19.7z"/>
<path d="M29.6 257.2h6.6v2.4h-6.6z"/>
<path d="M128.1 254.5h2v2.5h-2z"/>
<path d="M133.6 251.9h17.9v3.1h-17.9z"/>
<path d="M133.6 257.2h6.6v2.4h-6.6z"/>
<path d="M238.1 254.5h2v2.5h-2z"/>
<path d="M243.6 251.9h10.4v3.1h-10.4z"/>
<path d="M243.6 257.2h4.6v2.4h-4.6z"/>
<path d="M10.5 186.8h2.6v6.4h-2.6z"/>
<path d="M222.4 165.4h2.6v6.5h-2.6z"/>
</g>
<g font-size="2.5">
<text x="345" y="23">DRAWING NOTES</text>
<text x="345" y="247">Water Tower - Elevations / 3D</text>
<text x="30" y="254.7">South Elevation</text>
<text x="134" y="254.7">East Elevation</text>
<text x="244" y="254.7">3D View</text>
</g>
<text font-size="2.4" x="345" y="139">MEMBER / LEVEL KEY</text>
<g font-size="2.2">
<text x="345" y="256">SOUTH WATER TOWER</text>
<text x="345" y="284">Project: 7068</text>
</g>
<g font-size="2.1">
<text x="216.7" y="91.3" transform="rotate(-90 216.7 91.3)">1900</text>
<text x="120.7" y="115.9" transform="rotate(-90 120.7 115.9)">5500</text>
<text x="224.7" y="171.5" transform="rotate(-90 224.7 171.5)">22000</text>
<text x="12.9" y="192.8" transform="rotate(-90 12.9 192.8)">15600</text>
<text x="380" y="284">Dwg: 7068-02</text>
</g>
<g font-size="2">
<text x="345" y="12">ALL DIMENSIONS IN mm; LEVELS IN m AGL</text>
<text x="345" y="145">Columns: 600 x 600</text>
<text x="345" y="150">Inner columns: 250 x 450</text>
<text x="345" y="160">Bottom ring: 900 high x 600 radial</text>
<text x="24.5" y="256.7">1</text>
<text x="128.5" y="256.7">2</text>
<text x="238.5" y="256.7">3</text>
<text x="345" y="272">Drawn: ST</text>
<text x="356.7" y="272">Checked: AF</text>
<text x="345" y="277">Elevations 1:150 at A3 / 3D NTS</text>
<text x="345" y="288">Revision: 1</text>
</g>
<g font-size="1.9">
<text x="345" y="30">1. Main roof level +22.000 m AGL; top of</text>
<text x="345" y="32.7">core +23.900 m AGL.</text>
<text x="345" y="37.5">2. Roof slab 150 thick.</text>
<text x="345" y="42.4">3. Parapet 210 high: lower section 120;</text>
<text x="345" y="45">upper section 90.</text>
<text x="345" y="49.9">4. Antenna mounts fixed to bottom ring and</text>
<text x="345" y="52.6">top lid/parapet.</text>
<text x="345" y="190">Consultant:</text>
<text x="345" y="217">Client:</text>
<text x="345" y="240">Drawing Title:</text>
<text x="30" y="259.4">1 : 150</text>
<text x="134" y="259.4">1 : 150</text>
<text x="244" y="259.4">NTS</text>
<text x="345" y="261">SOUTH ROAD, BECCLES, NORFOLK</text>
<text x="345" y="265">NR34 9NZ</text>
</g>
<g font-size="1.8">
<text x="21" y="81.7">+23.900</text>
<text x="125" y="81.7">+23.900</text>
<text x="21" y="94.3">+22.000</text>
<text x="125" y="94.3">+22.000</text>
<text x="21" y="131">+16.500</text>
<text x="125" y="131">+16.500</text>
<text x="21" y="137">+15.600</text>
<text x="125" y="137">+15.600</text>
<text x="344" y="180">1</text>
<text x="353" y="180">REVIEW</text>
<text x="378" y="180">ST</text>
<text x="388" y="180">AF</text>
<text x="398" y="180">26-10-26</text>
<text x="21" y="241">0.000</text>
<text x="125" y="241">0.000</text>
</g>
<g font-size="1.7">
<text x="344" y="171">Rev</text>
<text x="353" y="171">Issue</text>
<text x="378" y="171">Drawn</text>
<text x="388" y="171">Chkd</text>
<text x="398" y="171">Date</text>
</g>
</svg>
